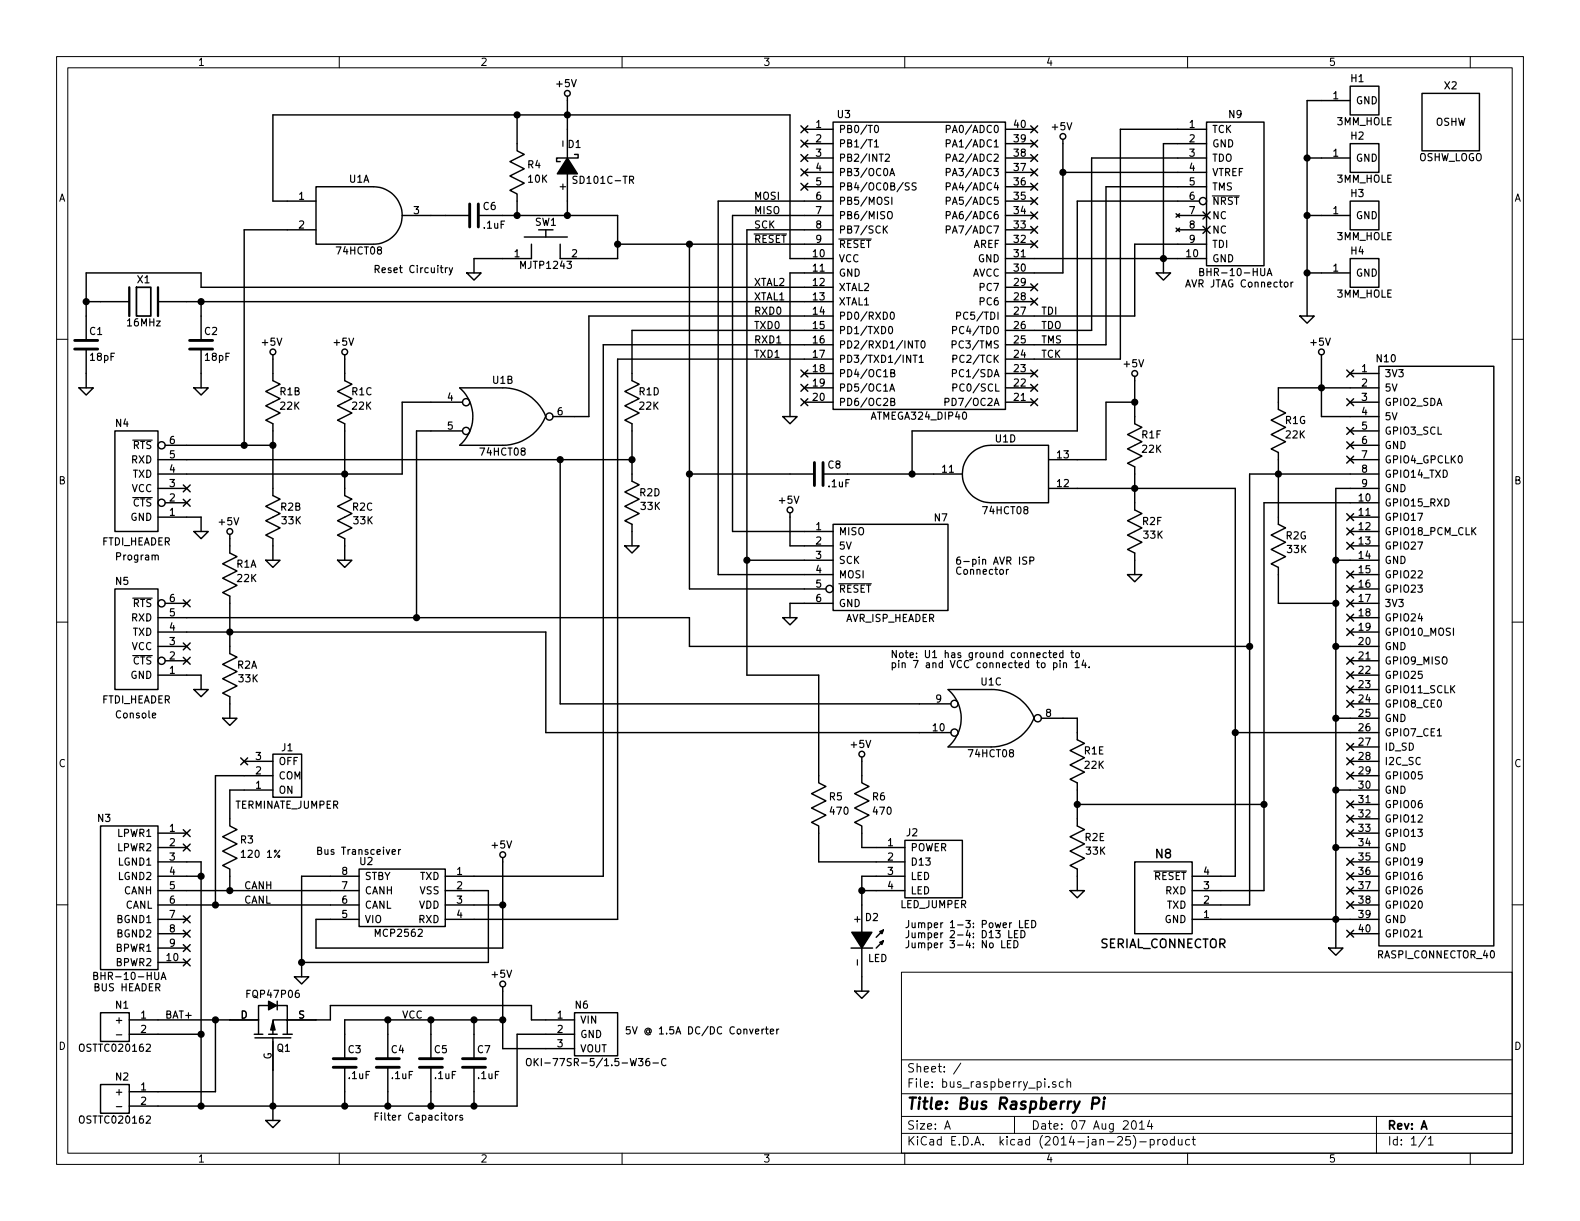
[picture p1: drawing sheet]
<svg xmlns="http://www.w3.org/2000/svg" width="279mm" height="216mm" viewBox="0 0 279 216" stroke-linecap="round" stroke-linejoin="round" font-family="sans-serif">
<g fill="none" stroke="#000" stroke-width=".18">
<path d="M10 10h259.4v195.9h-259.4zM12 12h255.4v191.9h-255.4zM60 10v2M110 10v2M160 10v2M210 10v2M260 10v2M10 60h2M267.4 60h2M10 110h2M267.4 110h2M10 160h2"/>
<path d="M267.4 160h2M159.4 171.9h108v32h-108zM159.4 197.4h108M159.4 193.4h108M159.4 187.4h108M167.1 199.7l.4-1.5 .5 1.5M167.2 199.2h.7M169.9 188l-1.3 1.9M179.4 197.4v3M185.5 192.1v.2M186.7 191.3a.37 .37 0 0 0-.6 .2l.1 .2 .5 .1 .1 .2-.3 .3-.4-.1M188 191.3h-.4l-.3 .2 .1 .6 .2 .2 .4-.1"/>
<path d="M188.7 191.4l.2-.1h.4v1M188.7 190.8v1.5M200.2 198.3l.2-.1a.81 .81 0 0 1 .6 .6 .81 .81 0 0 1-.3 .8l-.1 .1a.79 .79 0 0 1-.4-1.4zM201.5 198.6l.4-.4v1.5M201.5 199.7h.9M203.3 198.1l-.4 1.1h1M203.6 198.7v1M243.4 197.4v6.5M60 203.9v2M110 203.9v2M159.4 200.4h108M160 203.9v2"/>
<path d="M200.4 200.8a1.71 1.71 0 0 1 0 2.2M201.5 201.9h1.2M203.4 201.5h.4l.3 .3-.1 .6h-.6M203.4 201.5v1.5M204.7 201.5v1M205.2 201.5l-.5 .3M205.7 201.6l.2-.1 .4 .1 .1 .6-.1 .2-.4 .1-.2-.2zM207.7 201.5h-.5l-.2 .3v.5l.2 .2 .5-.1M207.7 201v1.5M208.4 201.5l.1 .9 .3 .1 .2-.2M209 201.5v1M210 203.9v2"/>
<path d="M210.4 201.5h-.5l-.2 .3v.5l.2 .2 .5-.1M210.8 201.5h.6M211 201v1.3l.4 .2M252.1 200.9l-1.2 1.9M252.6 201.4l.4-.4v1.5M252.6 202.5h.8M260 203.9v2"/>
</g>
<path d="M22.9 50.8v5.1M27.9 50.8v5.1M193.2 195.1h.7a.56 .56 0 0 0 .5-.4 .56 .56 0 0 0-.3-.6h-.8l-.2 2M195.2 194.8l-.1 1.3M195.3 194.1v.2l.1-.1-.1-.1v.2" fill="none" stroke="#000" stroke-width=".41"/>
<g fill="none" stroke="#000" stroke-width=".25">
<path d="M100.3 17v10.9M238.8 15.2h5v5.1h-5zM238.8 17.8h-7.7v38.1M251.5 16.5h10.1v10.2h-10.1zM55.9 35.6h-7.6v-15.3h91.4v25.4h7.6M66 33h-10.1v10.2h10.1M66.1 33a5.1 5.1 0 0 1 5 5.1 5.1 5.1 0 0 1-5 5.1M71.1 38.1h12M84.6 38.1h24.6v7.6h-10.1v-2.5M91.4 20.3v6.4l1.3 .6-2.5 1.3 2.5 1.2-2.5 1.3 2.5 1.3-2.5 1.3 1.2 .6v3.8M100.3 30.5v7.6M101.6 27.3h.6v.6h-3.8v.7h.7"/>
<path d="M141.6 22.3l1.2 1.2M141.6 24.8l1.2 1.2M141.6 27.3l1.2 1.2M141.6 29.9l1.2 1.2M141.6 32.4l1.2 1.2M142.2 22.9h5.1M142.2 25.4h5.1M142.2 27.9h5.1M142.2 30.5h5.1M142.2 33h5.1M142.8 22.3l-1.2 1.2M142.8 24.8l-1.2 1.2"/>
<path d="M142.8 27.3l-1.2 1.2M142.8 29.9l-1.2 1.2M142.8 32.4l-1.2 1.2M147.3 21.6h30.5v50.8h-30.5zM147.3 35.6h-20.3v66h20.3M147.3 38.1h-17.8v55.9h17.8M177.8 22.9h5.1M177.8 25.4h5.1M177.8 27.9h5.1M177.8 30.5h5.1M177.8 33h5.1M177.8 35.6h5.1"/>
<path d="M177.8 38.1h5.1M182.3 37.5l1.2 1.2M182.3 35l1.2 1.2M182.3 32.4l1.2 1.2M182.3 29.9l1.2 1.2M182.3 24.8l1.2 1.2M182.3 22.3l1.2 1.2M182.3 27.3l1.2 1.2M183.5 37.5l-1.2 1.2M183.5 35l-1.2 1.2M183.5 32.4l-1.2 1.2M183.5 29.9l-1.2 1.2"/>
<path d="M183.5 24.8l-1.2 1.2M183.5 22.3l-1.2 1.2M183.5 27.3l-1.2 1.2M188 24.6v23.7h-10.2M188 30.5h25.4M208 37.8l.6 .6M208.3 38.1h5.1M208.6 37.8l-.6 .6M212.1 35.6h-21.6v40.6h-29.2v7.6M212.7 37.5l1.3 1.2M213.4 21.6h10.1v25.4h-10.1zM213.4 22.9h-15.3v40.6h-20.3"/>
<path d="M213.4 25.4h-7.7v22.9M213.4 27.9h-20.4v30.5h-15.2M213.4 33h-17.8v28h-17.8M214 37.5l-1.3 1.2M231.1 27.9h7.7M231.1 38.1h7.7M238.8 25.4h5v5.1h-5zM238.8 35.6h5v5h-5zM15.2 53.3h7.7M27.9 53.3h119.4M35.6 53.3v6.9M55.9 40.6h-12.7v38.1"/>
<path d="M82.5 48.3h2.6l-1.3 1.2zM92.7 41.9h7.6M94 43.2v2.5h-10.2v2.6M95.2 40.6h2.6M96.5 40.6v1.3M109.2 43.2h38.1M121.9 43.2v60.9h24.1M147.3 40.6h-15.2v78.8h12.7v19l1.2 .7-2.5 1.2 2.5 1.3-2.5 1.3 2.5 1.2-2.5 1.3 1.3 .7v6.3h15.2M147.3 58.4h-35.5v8.9l1.2 .6-2.5 1.3 2.5 1.3-2.5 1.3 2.5 1.2-2.5 1.3 1.3 .6v10.2l1.2 .6-2.5 1.3 2.5 1.3-2.5 1.2 2.5 1.3-2.5 1.3 1.3 .6v3.8M147.3 50.8h-111.7v-2.5h-20.4v11.9M147.3 48.3h-7.6v25.4M147.3 55.9h-43.2v17.8h-6.3"/>
<path d="M177.8 40.6h5.1M177.8 43.2h5.1M177.8 45.7h35.6M177.8 50.8h5.1M177.8 53.3h5.1M182.3 50.2l1.2 1.2M182.3 52.7l1.2 1.2M182.3 40l1.2 1.2M182.3 42.6l1.2 1.2M183.5 50.2l-1.2 1.2M183.5 52.7l-1.2 1.2M183.5 40l-1.2 1.2"/>
<path d="M183.5 42.6l-1.2 1.2M204.5 48.3h2.5l-1.3 1.2zM208 40.3l.6 .6M208.3 40.6h5.1M208.6 40.3l-.6 .6M212.7 40l1.3 1.3M213.4 43.2h-12.7v12.7h-22.9M214 40l-1.3 1.3M229.9 55.9h2.5l-1.3 1.3zM231.1 48.3h7.7M238.8 45.7h5v5.1h-5zM14 68.6h2.5l-1.3 1.3z"/>
<path d="M15.2 61.7v6.9M20.3 76.2h7.6v17.8h-7.6zM29.2 78.7h19.1M34.3 68.6h2.5l-1.2 1.3zM35.6 61.7v6.9M48.3 62.7v4.6l1.2 .6-2.5 1.3 2.5 1.3-2.5 1.3 2.5 1.2-2.5 1.3 1.3 .6v12.7l1.2 .7-2.5 1.2 2.5 1.3-2.5 1.3 2.5 1.2-2.5 1.3 1.3 .7v3.8M61 62.7v4.6l1.2 .6-2.5 1.3 2.5 1.3-2.5 1.3 2.5 1.2-2.5 1.3 1.3 .6v12.7l1.2 .7-2.5 1.2 2.5 1.3-2.5 1.3 2.5 1.2-2.5 1.3 1.3 .7v3.8M81.3 68.6h7.6a8 8 0 0 1 7.6 5 8.3 8.3 0 0 1-7.6 5.1h-7.6a6.7 6.7 0 0 0 0-10.1M81.8 71.1h-10.7v12.7h-43.2M81.8 76.2h-8.1v33M138.4 73.7h2.6l-1.3 1.2zM141.6 70.5l1.2 1.2"/>
<path d="M141.6 68l1.2 1.2M141.6 65.4l1.2 1.2M142.2 71.1h5.1M142.2 68.6h5.1M142.2 66h5.1M142.8 70.5l-1.2 1.2M142.8 65.4l-1.2 1.2M142.8 68l-1.2 1.2M147.3 63.5h-38.1v99.1h-30.5M147.3 61h-40.6v93.9h-28M175.2 78.7a5.1 5.1 0 0 0-5 5.1 5.1 5.1 0 0 0 5 5.1M175.3 78.7h10.1v10.2h-10.1"/>
<path d="M177.8 71.1h5.1M177.8 68.6h5.1M177.8 66h5.1M182.3 70.5l1.2 1.2M182.3 65.4l1.2 1.2M182.3 68l1.2 1.2M183.5 70.5l-1.2 1.2M183.5 65.4l-1.2 1.2M183.5 68l-1.2 1.2M200.7 66.5v8.4l1.2 .7-2.5 1.2 2.5 1.3-2.5 1.3 2.5 1.2-2.5 1.3 1.3 .7v7.6l1.2 .6-2.5 1.3 2.5 1.2-2.5 1.3 2.5 1.3-2.5 1.3 1.3 .6v3.8M200.7 71.1h-5.1v10.2h-10.2M233.7 62.7v11h10.1"/>
<path d="M238.2 65.4l1.2 1.2M238.2 70.5l1.2 1.2M238.2 75.6l1.2 1.2M238.2 78.1l1.2 1.2M238.8 71.1h5M238.8 66h5M238.8 78.7h5M238.8 76.2h5M239.4 65.4l-1.2 1.2M239.4 70.5l-1.2 1.2M239.4 75.6l-1.2 1.2M239.4 78.1l-1.2 1.2"/>
<path d="M243.8 64.8h20.4v102.5h-20.4zM243.8 68.6h-17.7v3.8l1.2 .6-2.5 1.3 2.5 1.3-2.5 1.2 2.5 1.3-2.5 1.3 1.3 .6v12.7l1.2 .6-2.5 1.3 2.5 1.3-2.5 1.3 2.5 1.2-2.5 1.3 1.3 .6v6.4h10.1M27.9 91.4h7.7v2.6M27.9 86.4h5.1M27.9 81.3h83.9M29.2 88.9h3.8M32.4 85.8l1.2 1.2M32.4 88.3l1.2 1.2M33.6 85.8l-1.2 1.2M33.6 88.3l-1.2 1.2M34.3 94h2.5l-1.2 1.3zM40.6 94.5v3.3l1.3 .6-2.5 1.3 2.5 1.3-2.5 1.2 2.5 1.3-2.5 1.3 1.2 .6v10.2l1.3 .6-2.5 1.3 2.5 1.2-2.5 1.3 2.5 1.3-2.5 1.3 1.2 .6v3.8"/>
<path d="M47 99.1h2.5l-1.2 1.2zM59.7 99.1h2.5l-1.2 1.2zM99.1 81.3h.1M99.1 81.3v43.2h69M110.5 96.5h2.5l-1.2 1.3zM121.9 83.8h22.1M132.1 99.1h15.2M139.7 90.7v5.8h7.6M145.5 83.8h24.7M147.3 92.7h20.3v15.3h-20.3zM185.4 86.4h33v68.5h-7.6M236.2 99.1h7.6"/>
<path d="M238.2 80.7l1.2 1.2M238.2 90.8l1.2 1.2M238.2 93.4l1.2 1.2M238.2 95.9l1.2 1.2M238.8 91.4h5M238.8 81.3h5M238.8 94h5M238.8 96.5h5M239.4 80.7l-1.2 1.2M239.4 90.8l-1.2 1.2M239.4 93.4l-1.2 1.2M239.4 95.9l-1.2 1.2"/>
<path d="M243.8 88.9h-20.3v68.6h-12.7M243.8 83.8h-22.8v76.2h-10.2M243.8 86.4h-7.6v81.2M20.3 104.1h7.6v17.8h-7.6zM27.9 119.4h7.7v2.5M27.9 111.8h68.6v17.7h71.6M27.9 114.3h5.1M27.9 109.2h94v5.1h99.1M29.2 116.8h3.8M29.2 106.7h3.8M32.4 116.2l1.2 1.2M32.4 113.7l1.2 1.2"/>
<path d="M32.4 106.1l1.2 1.2M33.6 116.2l-1.2 1.2M33.6 113.7l-1.2 1.2M33.6 106.1l-1.2 1.2M138.4 109.2h2.6l-1.3 1.3zM147.3 106.7h-7.6v2.5M199.4 101.6h2.5l-1.2 1.3zM236.2 114.3h7.6M238.2 101l1.2 1.2M238.2 103.5l1.2 1.2M238.2 106.1l1.2 1.2M238.2 108.6l1.2 1.2"/>
<path d="M238.2 111.2l1.2 1.2M238.2 116.2l1.2 1.2M238.2 118.8l1.2 1.2M238.8 119.4h5M238.8 116.8h5M238.8 111.8h5M238.8 109.2h5M238.8 106.7h5M238.8 101.6h5M238.8 104.1h5M239.4 101l-1.2 1.2M239.4 103.5l-1.2 1.2"/>
<path d="M239.4 106.1l-1.2 1.2M239.4 108.6l-1.2 1.2M239.4 111.2l-1.2 1.2M239.4 116.2l-1.2 1.2M239.4 118.8l-1.2 1.2M34.3 121.9h2.5l-1.2 1.3zM39.4 127h2.5l-1.3 1.3zM42.6 134l1.2 1.2M43.2 134.6h5.1M43.8 134l-1.2 1.2M48.3 133.4h5v7.6h-5zM48.3 139.7h-7.7v6.4l1.3 .6-2.5 1.3 2.5 1.2-2.5 1.3 2.5 1.3-2.5 1.2 1.2 .7v3.8"/>
<path d="M48.3 137.2h-10.2v22.8M152.4 133.9v4.5l1.3 .7-2.6 1.2 2.6 1.3-2.6 1.3 2.6 1.2-2.6 1.3 1.3 .7v3.8h7.6M167.6 121.9h7.7M167.7 121.9a6.7 6.7 0 0 1 0 10.2M175.3 121.9a8 8 0 0 1 7.6 5.1M182.9 127a8.3 8.3 0 0 1-7.6 5.1h-7.7M184.1 127h6.4v3.8l1.3 .6-2.6 1.3 2.6 1.3-2.6 1.3 2.6 1.2-2.6 1.3 1.3 .6v7.7l1.3 .6-2.6 1.3 2.6 1.2-2.6 1.3 2.6 1.3-2.6 1.2 1.3 .7v3.8M218.4 129.5h25.4M236.2 139.7h7.6M236.2 127h7.6M238.2 121.3l1.2 1.2M238.2 123.9l1.2 1.2"/>
<path d="M238.2 131.5l1.2 1.2M238.2 134l1.2 1.2M238.2 136.6l1.2 1.2M238.8 137.2h5M238.8 134.6h5M238.8 132.1h5M238.8 121.9h5M238.8 124.5h5M239.4 121.3l-1.2 1.2M239.4 123.9l-1.2 1.2M239.4 131.5l-1.2 1.2M239.4 134l-1.2 1.2"/>
<path d="M239.4 136.6l-1.2 1.2M17.8 146.1h10.1v25.4h-10.1zM27.9 152.4h7.7v43.2M27.9 154.9h7.7M27.9 157.5h35.6M27.9 147.3h5.1M27.9 149.9h5.1M32.4 146.7l1.2 1.2M32.4 149.3l1.2 1.2M33.6 146.7l-1.2 1.2M33.6 149.3l-1.2 1.2M63.5 153.7h15.2v10.1h-15.2z"/>
<path d="M63.5 154.9h-10.2v17.8M78.7 157.5h7.7v12.7h-33.1M88.9 151.6v16h-33v-5h7.6M152.4 157.5h7.6M160 148.6h10.2v10.2h-10.2zM160 154.9h-7.6v10.2M189.2 157.5h2.6l-1.3 1.3zM190.5 142.2h33M200.7 152.4h10.1v12.7h-10.1zM236.2 149.9h7.6M238.2 141.6l1.2 1.2M238.2 144.2l1.2 1.2"/>
<path d="M238.2 146.7l1.2 1.2M238.2 151.8l1.2 1.2M238.2 154.3l1.2 1.2M238.2 156.9l1.2 1.2M238.2 159.4l1.2 1.2M238.8 154.9h5M238.8 157.5h5M238.8 147.3h5M238.8 152.4h5M238.8 142.2h5M238.8 144.8h5M239.4 141.6l-1.2 1.2"/>
<path d="M239.4 144.2l-1.2 1.2M239.4 146.7l-1.2 1.2M239.4 151.8l-1.2 1.2M239.4 154.3l-1.2 1.2M239.4 156.9l-1.2 1.2M239.4 159.4l-1.2 1.2M17.8 179.1h5.1v5.1h-5.1zM27.9 160h35.6M27.9 162.6h5.1M27.9 165.1h5.1M27.9 167.6h5.1M27.9 170.2h5.1"/>
<path d="M32.4 162l1.2 1.2M32.4 164.5l1.2 1.2M32.4 167l1.2 1.2M32.4 169.6l1.2 1.2M33.6 162l-1.2 1.2M33.6 164.5l-1.2 1.2M33.6 167l-1.2 1.2M33.6 169.6l-1.2 1.2M49 177v1.6M52.1 172.7h2.5l-1.3 1.3zM78.7 160h10.2M88.9 174.5v10.9h12.7"/>
<path d="M101.6 179.1h7.6v7.6h-7.6zM150.5 167.6h3.8M151.1 175.3h2.6l-1.3 1.2zM152.4 167.6v7.7M155.6 166.6l.6-.2-.2 .6zM155.6 164.7l.6-.2-.2 .6zM156.2 166.4l-1.3 1.2M156.2 164.5l-1.3 1.2M210.8 162.6h33M234.9 167.6h2.6l-1.3 1.3zM238.2 164.5l1.2 1.2M238.8 160h5"/>
<path d="M238.8 165.1h5M239.4 164.5l-1.2 1.2M17.8 191.8h5.1v5.1h-5.1zM22.9 180.3h22.8M22.9 182.9h12.7M38.1 180.3v12.7h-15.2M45 182.9h1.5M45.1 183.5h6.3M47 198.1h2.5l-1.2 1.3zM47.5 182.9h1.5M48.3 182.9v-2.6h2.5v2.6M48.3 183.5v14.6"/>
<path d="M50 182.9h1.7M61 188.7v6.9M68.6 180.3v6.9M68.6 188.7v6.9M76.2 180.3v6.9M76.2 188.7v6.9M83.8 180.3v6.9M83.8 188.7v6.9M88.9 180.3h-27.9v6.9M101.6 180.3h-7.6v-2.5h-35.6v2.5h-7.6v-2.5h-5.1v5.1M101.6 182.9h-10.2v12.7h-68.5"/>
<circle cx="100.3" cy="16.5" r=".51"/>
<circle cx="188" cy="24.1" r=".51"/>
<circle cx="212.7" cy="35.6" r=".63"/>
<circle cx="28.6" cy="78.7" r=".63"/>
<circle cx="48.3" cy="62.2" r=".51"/>
<circle cx="61" cy="62.2" r=".51"/>
<circle cx="82.4" cy="71.1" r=".63"/>
<circle cx="82.4" cy="76.2" r=".63"/>
<circle cx="97.2" cy="73.7" r=".63"/>
<circle cx="200.7" cy="66" r=".51"/>
<circle cx="233.7" cy="62.2" r=".51"/>
<circle cx="28.6" cy="88.9" r=".63"/>
<circle cx="40.6" cy="94" r=".51"/>
<circle cx="139.7" cy="90.2" r=".51"/>
<circle cx="28.6" cy="116.8" r=".63"/>
<circle cx="28.6" cy="106.7" r=".63"/>
<circle cx="146.7" cy="104.1" r=".63"/>
<circle cx="152.4" cy="133.4" r=".51"/>
<circle cx="168.8" cy="124.5" r=".63"/>
<circle cx="168.8" cy="129.5" r=".63"/>
<circle cx="183.5" cy="127" r=".63"/>
<circle cx="88.9" cy="151.1" r=".51"/>
<circle cx="88.9" cy="174" r=".51"/>
</g>
<g fill="none" stroke="#000" stroke-width=".2">
<path d="M102 31.2l-.6 .1v.3l.5 .3 .1 .3-.2 .2h-.5M154.6 25.1l.4-.4v1.3M154.6 26h.7M154.7 22.3l.2-.1a.67 .67 0 0 1 .5 .6 .67 .67 0 0 1-.5 .6l-.2-.1-.1-.3zM156.6 27.4l.4-.1 .2 .1 .1 .2-.8 .9h.8M156.9 40l-.7 .7M157 37.6l.2-.2 .4 .1a.83 .83 0 0 1-.1 1.2 .44 .44 0 0 1-.6-.4zM157.4 31.1l.4-1.3 .4 1.3M157.5 30.7h.6M157.7 34.9v1.2M160.8 32.4h-.7v.4l.6 .2 .1 .4-.2 .2-.5-.1M162 32.4h-.7v.4l.6 .2 .1 .4-.2 .2-.5-.1"/>
<path d="M167.3 22.8h.6l.1-.5-.7-.1v1.2M167.3 38.1l.6-.1 .1-.5-.7-.1v1.3M167.3 35.5h.6l.1-.5-.7-.1v1.2M167.3 33l.6-.1 .1-.5-.7-.1v1.3M167.3 30.5l.6-.1 .1-.5-.7-.1v1.3M167.3 27.9l.6-.1 .1-.4-.7-.1v1.2M167.3 25.4l.6-.1 .1-.5-.7-.1v1.3M214.4 34.6h4.8M77.9 47.3h.4M78 46.9v1.1l.3 .2M78.8 47.3v.9M79.1 47.3l-.3 .3"/>
<path d="M79.4 47.3l.3 .9M80 47.3l-.4 1.2-.2 .1M133.3 41.4h5.8M148.3 42.3h5.8M156.4 40.5l.5 .7M157.2 57.8l.2-.1a.67 .67 0 0 1 .5 .7 .67 .67 0 0 1-.5 .6l-.2-.1-.1-.4zM157.5 55.3l.2-.1a.67 .67 0 0 1 .5 .6 .67 .67 0 0 1-.5 .7l-.2-.2-.1-.3zM167.3 40.6l.6-.1 .1-.4-.7-.1v1.2M168.5 58.4l.6-.1v-.5l-.6-.1v1.3M169.2 55.9l.6-.1v-.5l-.6-.1v1.3M212.2 48.1l.6-.1v-.4l-.6-.1v1.2h.4l.2-.1 .1-.3-.3-.2M224.1 48.7l.4-1.2 .4 1.2"/>
<path d="M224.2 48.4h.6M227.2 50l.1-.1 .4 .1 .1 .5-.2 .2h-.3l-.1-.1zM228.3 49.9v.8M228.7 49.9l-.4 .2M23.5 77.8h3.4M157.4 69.2l.4-1.3 .4 1.3M157.5 68.8h.6M157.5 71l.6-.1v-.4l-.6-.1v1.3h.5l.2-.1v-.3l-.2-.3M157.5 65.9l.6-.1v-.3l-.6-.1v1.2h.5l.2-.1v-.3l-.2-.3M161.5 62.8h.7M161.8 60.3h.7M161.8 62.8v1.3"/>
<path d="M162.1 60.3v1.2M162.6 63.2l.3-.4v1.3M162.6 64.1h.7M163 60.4l.1-.1a.67 .67 0 0 1 .5 .6 .67 .67 0 0 1-.5 .6l-.1-.1-.1-.3zM167.1 71.1l.6-.1 .1-.5-.7-.1v1.3M168.4 60.9h.6v-.5l-.6-.1v1.2M168.4 66l.6-.1 .1-.4-.7-.1v1.2M168.5 68.6l.6-.1 .1-.5-.7-.1v1.3M168.5 63.5l.6-.1 .1-.5-.7-.1v1.3M23.5 88h3.4M27.4 98.3l.2-.2 .3 .1 .1 .8M181.6 98.6h-.7v.4l.5 .2 .2 .3-.3 .3-.5-.1"/>
<path d="M182.1 99.2l.6-.1 .1-.5-.7-.1v1.3M23.5 115.9h3.4M23.5 105.8h3.4M148.3 103.2h5.8M178 100.7v.8M178.3 100.7l-.3 .2M185 115.5l-.3-.1-.2 .3 .1 .5h.4M185.4 115.4h.5M185.6 115v1.1l.3 .2M186.3 115.8l.6-.1-.1-.2-.3-.1-.2 .2v.6h.5M186.3 117.3l.4-.1 .2 .2-.1 .6h-.5M186.3 117.2v1.3"/>
<path d="M187.5 116.8v.1M187.5 117.2v.9M188 115.5l-.4-.1-.2 .3 .1 .5h.5M188 115v1.3M188.1 117.3l.1-.1 .3 .1 .1 .8M188.1 117.2v.9M189.4 115.4h.4M189.5 115v1.1l.3 .2M190.1 117.1l.4-.3v1.3M190.1 118.1h.7M190.3 115.5l.3-.1 .3 .3v.3l-.3 .3-.3-.1zM191.6 116.7l-.3 .9h.8"/>
<path d="M191.9 117.2v.9M192.6 117.9v.2M26.9 126.5l.6-.1v-.2l-.4-.1-.2 .2 .1 .6h.5M69.3 150.6l.6-.1v-.2l-.4-.1-.2 .2 .1 .6h.5M70.5 150.2v.9M70.8 150.2l-.3 .3M204.1 154h5.7M16.6 172.5l.6-.1v-.4l-.6-.1v1.3h.5l.1-.1 .1-.3-.3-.3M28.5 173.2l.4-1.3 .4 1.3M28.6 172.8h.6M177.1 166.3v1.3h.6M178.2 166.9h.4"/>
<path d="M178.4 164.5v1.3h.6M178.8 166.3h-.6v1.3h.6M179.3 166.3a.64 .64 0 0 1 .7 .7 .64 .64 0 0 1-.7 .6zM179.4 165.1h.4M180 164.5h-.6v1.3h.6M180.3 162.8v1.2h.6M180.5 164.5a.64 .64 0 0 1 .8 .7 .64 .64 0 0 1-.8 .6zM181.3 163.3h.4M181.9 162.8h-.6v1.2h.6M182.4 162.8a.64 .64 0 0 1 .8 .6 .64 .64 0 0 1-.8 .6zM20.6 195.7h.9M20.6 183h.9"/>
<path d="M79.4 197.3l.4-.1 .2 .3v.3l-.2 .3-.4-.2zM80.6 197.2v.9M80.9 197.2l-.3 .3M81.8 197.3l-.3-.1-.2 .2 .1 .2 .4 .1v.3h-.5M93.1 187.4l.3-.2h.4a.83 .83 0 0 1-.2 1.2 .44 .44 0 0 1-.5-.4zM94.5 187.2v1.2M94.6 187.7l.6 .7M95.2 187.2l-.7 .7M115.5 188h.9M117.8 187.3a.5 .5 0 0 0-.7 0 .5 .5 0 0 0-.1 .6l.1 .3a.41 .41 0 0 0 .7 .1M133.6 182.4l.6-.1-.1-.3h-.3l-.2 .1 .1 .7h.4M134.7 182v.8"/>
<path d="M135.1 182l-.4 .2M135.4 182h.4M135.5 181.6v1l.3 .2M136.2 182.4l.6-.1v-.3h-.4l-.2 .1 .1 .7h.5M137.4 182v.8M137.7 182l-.3 .2"/>
</g>
<path d="M24.1 50.8h2.6v5.1h-2.6z" fill="none" stroke="#000" stroke-width=".3"/>
<g fill="none" stroke="#000" stroke-width=".51">
<path d="M83.1 36.1v4M84.6 36.1v4M13.2 61.7h4.1M13.2 60.2h4.1M33.5 61.7h4.1M33.5 60.2h4.1M144 81.8v4.1M145.5 81.8v4.1M58.9 188.7h4.1M58.9 187.2h4.1M66.5 188.7h4.1M66.5 187.2h4.1"/>
<path d="M74.2 188.7h4M74.2 187.2h4M81.8 188.7h4.1M81.8 187.2h4.1"/>
</g>
<g fill="#000" stroke="#000" stroke-width=".25">
<path d="M100.3 27.9l1.8 2.8h-3.5zM47.5 177l1.4 .8-1.4 .8zM150.6 164.8h3.6l-1.8 2.8zM48.3 180.6l.3 1.5h-.7z"/>
<circle cx="91.4" cy="38.1" r=".51"/>
<circle cx="91.4" cy="20.3" r=".51"/>
<circle cx="100.3" cy="38.1" r=".51"/>
<circle cx="100.3" cy="20.3" r=".51"/>
<circle cx="188" cy="30.5" r=".51"/>
<circle cx="231.1" cy="38.1" r=".51"/>
<circle cx="231.1" cy="27.9" r=".51"/>
<circle cx="15.2" cy="53.3" r=".51"/>
<circle cx="35.6" cy="53.3" r=".51"/>
<circle cx="109.2" cy="43.2" r=".51"/>
<circle cx="121.9" cy="43.2" r=".51"/>
<circle cx="205.7" cy="45.7" r=".51"/>
<circle cx="231.1" cy="48.3" r=".51"/>
<circle cx="43.2" cy="78.7" r=".51"/>
<circle cx="48.3" cy="78.7" r=".51"/>
<circle cx="200.7" cy="71.1" r=".51"/>
<circle cx="233.7" cy="68.6" r=".51"/>
<circle cx="61" cy="83.8" r=".51"/>
<circle cx="99.1" cy="81.3" r=".51"/>
<circle cx="111.8" cy="81.3" r=".51"/>
<circle cx="121.9" cy="83.8" r=".51"/>
<circle cx="132.1" cy="99.1" r=".51"/>
<circle cx="161.3" cy="83.8" r=".51"/>
<circle cx="200.7" cy="86.4" r=".51"/>
<circle cx="226.1" cy="83.8" r=".51"/>
<circle cx="236.2" cy="99.1" r=".51"/>
<circle cx="40.6" cy="111.8" r=".51"/>
<circle cx="73.7" cy="109.2" r=".51"/>
<circle cx="221" cy="114.3" r=".51"/>
<circle cx="236.2" cy="106.7" r=".51"/>
<circle cx="236.2" cy="114.3" r=".51"/>
<circle cx="218.4" cy="129.5" r=".51"/>
<circle cx="236.2" cy="127" r=".51"/>
<circle cx="236.2" cy="139.7" r=".51"/>
<circle cx="35.6" cy="154.9" r=".51"/>
<circle cx="40.6" cy="157.5" r=".51"/>
<circle cx="152.4" cy="157.5" r=".51"/>
<circle cx="190.5" cy="142.2" r=".51"/>
<circle cx="223.5" cy="142.2" r=".51"/>
<circle cx="236.2" cy="149.9" r=".51"/>
<circle cx="38.1" cy="160" r=".51"/>
<circle cx="53.3" cy="170.2" r=".51"/>
<circle cx="88.9" cy="160" r=".51"/>
<circle cx="236.2" cy="162.6" r=".51"/>
<circle cx="35.6" cy="195.6" r=".51"/>
<circle cx="35.6" cy="182.9" r=".51"/>
<circle cx="38.1" cy="180.3" r=".51"/>
<circle cx="48.3" cy="195.6" r=".51"/>
<circle cx="61" cy="195.6" r=".51"/>
<circle cx="68.6" cy="195.6" r=".51"/>
<circle cx="68.6" cy="180.3" r=".51"/>
<circle cx="76.2" cy="195.6" r=".51"/>
<circle cx="76.2" cy="180.3" r=".51"/>
<circle cx="83.8" cy="195.6" r=".51"/>
<circle cx="83.8" cy="180.3" r=".51"/>
<circle cx="88.9" cy="180.3" r=".51"/>
</g>
<text font-size="2.8" x="160.4" y="196.2">Title: Bus Raspberry Pi</text>
<g font-size="2.1">
<text x="204.4" y="151.8">N8</text>
<text x="194.4" y="167.6">SERIAL_CONNECTOR</text>
<text x="160.4" y="189.6">Sheet: /</text>
<text x="160.4" y="192.3">File: bus_raspberry_pi.sch</text>
<text x="160.4" y="202.5">KiCad E.D.A. kicad (2014-jan-25)-product</text>
<text x="160.4" y="199.7">Size: A</text>
<text x="182.4" y="199.7">Date: 07 Aug 2014</text>
<text x="245.4" y="199.7">Rev: A</text>
<text x="245.4" y="202.5">Id: 1/1</text>
</g>
<g font-size="1.8">
<text x="35" y="11.6">1</text>
<text x="85" y="11.6">2</text>
<text x="135" y="11.6">3</text>
<text x="185" y="11.6">4</text>
<text x="235" y="11.6">5</text>
<text x="98.5" y="15.4">+5V</text>
<text x="235.7" y="17.5">1</text>
<text x="238.9" y="14.5">H1</text>
<text x="255.5" y="15.8">X2</text>
<text x="144.3" y="22.6">1</text>
<text x="148.1" y="20.9">U3</text>
<text x="148.3" y="23.5">PB0/T0</text>
<text x="168" y="23.5">PA0/ADC0</text>
<text x="179.4" y="22.6">40</text>
<text x="186.1" y="23">+5V</text>
<text x="210.3" y="22.6">1</text>
<text x="214.4" y="23.5">TCK</text>
<text x="217.3" y="20.9">N9</text>
<text x="236.4" y="22.1">3MM_HOLE</text>
<text x="239.8" y="18.4">GND</text>
<text x="253.8" y="22.2">OSHW</text>
<text x="93.3" y="29.7">R4</text>
<text x="100.1" y="25.7" transform="rotate(-90 100.1 25.7)">-</text>
<text x="100.5" y="26.1">D1</text>
<text x="144.3" y="25.1">2</text>
<text x="144.3" y="27.7">3</text>
<text x="148.3" y="26">PB1/T1</text>
<text x="148.3" y="28.6">PB2/INT2</text>
<text x="168" y="28.6">PA2/ADC2</text>
<text x="168" y="26">PA1/ADC1</text>
<text x="179.4" y="27.7">38</text>
<text x="179.4" y="25.1">39</text>
<text x="210.3" y="25.1">2</text>
<text x="210.3" y="27.7">3</text>
<text x="214.4" y="26">GND</text>
<text x="214.4" y="28.6">TDO</text>
<text x="235.7" y="27.7">1</text>
<text x="238.9" y="24.7">H2</text>
<text x="239.8" y="28.6">GND</text>
<text x="250.7" y="28.5">OSHW_LOGO</text>
<text x="10.4" y="35.6">A</text>
<text x="52.9" y="35.3">1</text>
<text x="61.7" y="32.3">U1A</text>
<text x="93.4" y="32.3">10K</text>
<text x="100.1" y="33.5" transform="rotate(-90 100.1 33.5)">+</text>
<text x="101.9" y="32.5">SD101C-TR</text>
<text x="133.3" y="35.3">MOSI</text>
<text x="144.3" y="30.2">4</text>
<text x="144.3" y="32.8">5</text>
<text x="144.3" y="35.3">6</text>
<text x="148.3" y="31.1">PB3/OC0A</text>
<text x="148.3" y="33.7">PB4/OC0B/SS</text>
<text x="168" y="33.7">PA4/ADC4</text>
<text x="168" y="31.1">PA3/ADC3</text>
<text x="179.4" y="35.3">35</text>
<text x="179.4" y="32.8">36</text>
<text x="179.4" y="30.2">37</text>
<text x="210.3" y="30.2">4</text>
<text x="210.3" y="32.8">5</text>
<text x="210.3" y="35.3">6</text>
<text x="214.4" y="31.1">VTREF</text>
<text x="214.4" y="33.7">TMS</text>
<text x="236.4" y="32.3">3MM_HOLE</text>
<text x="238.9" y="34.8">H3</text>
<text x="267.8" y="35.6">A</text>
<text x="52.9" y="40.4">2</text>
<text x="73.2" y="37.8">3</text>
<text x="85.5" y="37.1">C6</text>
<text x="85.6" y="40.4">.1uF</text>
<text x="94.6" y="39.9">SW1</text>
<text x="133.3" y="37.8">MISO</text>
<text x="133.3" y="40.4">SCK</text>
<text x="144.3" y="37.8">7</text>
<text x="144.3" y="40.4">8</text>
<text x="148.3" y="36.2">PB5/MOSI</text>
<text x="148.3" y="38.7">PB6/MISO</text>
<text x="148.3" y="41.3">PB7/SCK</text>
<text x="168" y="41.3">PA7/ADC7</text>
<text x="168" y="38.7">PA6/ADC6</text>
<text x="168" y="36.2">PA5/ADC5</text>
<text x="179.4" y="40.4">33</text>
<text x="179.4" y="37.8">34</text>
<text x="210.3" y="37.8">7</text>
<text x="210.3" y="40.4">8</text>
<text x="214.4" y="36.2">NRST</text>
<text x="214.4" y="38.7">NC</text>
<text x="214.4" y="41.3">NC</text>
<text x="235.7" y="37.8">1</text>
<text x="239.8" y="38.7">GND</text>
<text x="59.7" y="45">74HCT08</text>
<text x="91" y="45.5">1</text>
<text x="92.2" y="47.5">MJTP1243</text>
<text x="101.1" y="45.5">2</text>
<text x="133.3" y="42.9">RESET</text>
<text x="143.8" y="45.5">10</text>
<text x="144.3" y="42.9">9</text>
<text x="148.3" y="43.8">RESET</text>
<text x="148.3" y="46.4">VCC</text>
<text x="172" y="43.8">AREF</text>
<text x="172.8" y="46.4">GND</text>
<text x="179.4" y="45.5">31</text>
<text x="179.4" y="42.9">32</text>
<text x="209.9" y="45.5">10</text>
<text x="210.3" y="42.9">9</text>
<text x="214.4" y="43.8">TDI</text>
<text x="214.4" y="46.4">GND</text>
<text x="236.4" y="42.4">3MM_HOLE</text>
<text x="238.9" y="45">H4</text>
<text x="24.3" y="50.1">X1</text>
<text x="66" y="48.3">Reset Circuitry</text>
<text x="133.3" y="50.5">XTAL2</text>
<text x="133.3" y="53.1">XTAL1</text>
<text x="143.8" y="48">11</text>
<text x="143.8" y="50.5">12</text>
<text x="143.8" y="53.1">13</text>
<text x="148.3" y="48.9">GND</text>
<text x="148.3" y="51.4">XTAL2</text>
<text x="148.3" y="54">XTAL1</text>
<text x="171.8" y="48.9">AVCC</text>
<text x="173.4" y="54">PC6</text>
<text x="173.4" y="51.4">PC7</text>
<text x="179.4" y="48">30</text>
<text x="179.4" y="53.1">28</text>
<text x="179.4" y="50.5">29</text>
<text x="209.5" y="50.8">AVR JTAG Connector</text>
<text x="213.1" y="48.8">BHR-10-HUA</text>
<text x="235.7" y="48">1</text>
<text x="236.4" y="52.6">3MM_HOLE</text>
<text x="239.8" y="48.9">GND</text>
<text x="15.9" y="59.2">C1</text>
<text x="22.6" y="57.7">16MHz</text>
<text x="36.2" y="59.2">C2</text>
<text x="133.3" y="55.6">RXD0</text>
<text x="133.3" y="58.2">TXD0</text>
<text x="143.8" y="55.6">14</text>
<text x="143.8" y="58.2">15</text>
<text x="148.3" y="56.5">PD0/RXD0</text>
<text x="148.3" y="59.1">PD1/TXD0</text>
<text x="169.1" y="59.1">PC4/TDO</text>
<text x="170" y="56.5">PC5/TDI</text>
<text x="179.4" y="58.2">26</text>
<text x="179.4" y="55.6">27</text>
<text x="184.1" y="55.6">TDI</text>
<text x="184.1" y="58.2">TDO</text>
<text x="16" y="63.8">18pF</text>
<text x="36.3" y="63.8">18pF</text>
<text x="46.4" y="61.1">+5V</text>
<text x="59.1" y="61.1">+5V</text>
<text x="133.3" y="60.7">RXD1</text>
<text x="133.3" y="63.2">TXD1</text>
<text x="143.8" y="60.7">16</text>
<text x="143.8" y="63.2">17</text>
<text x="143.8" y="65.8">18</text>
<text x="148.3" y="61.6">PD2/RXD1/INT0</text>
<text x="148.3" y="64.1">PD3/TXD1/INT1</text>
<text x="169.1" y="61.6">PC3/TMS</text>
<text x="169.2" y="64.1">PC2/TCK</text>
<text x="179.4" y="65.8">23</text>
<text x="179.4" y="63.2">24</text>
<text x="179.4" y="60.7">25</text>
<text x="184.1" y="60.7">TMS</text>
<text x="184.1" y="63.2">TCK</text>
<text x="198.8" y="64.9">+5V</text>
<text x="231.8" y="61.1">+5V</text>
<text x="240.8" y="65.8">1</text>
<text x="243.5" y="64">N10</text>
<text x="49.5" y="69.9">R1B</text>
<text x="62.2" y="69.9">R1C</text>
<text x="79.1" y="70.9">4</text>
<text x="87.1" y="67.8">U1B</text>
<text x="113" y="69.9">R1D</text>
<text x="143.8" y="70.9">20</text>
<text x="143.8" y="68.3">19</text>
<text x="148.3" y="71.8">PD6/OC2B</text>
<text x="148.3" y="66.7">PD4/OC1B</text>
<text x="148.3" y="69.2">PD5/OC1A</text>
<text x="167.9" y="71.8">PD7/OC2A</text>
<text x="169.1" y="66.7">PC1/SDA</text>
<text x="169.3" y="69.2">PC0/SCL</text>
<text x="179.4" y="70.9">21</text>
<text x="179.4" y="68.3">22</text>
<text x="240.8" y="68.3">2</text>
<text x="240.8" y="70.9">3</text>
<text x="244.9" y="66.7">3V3</text>
<text x="244.9" y="69.2">5V</text>
<text x="244.9" y="71.8">GPIO2_SDA</text>
<text x="20.5" y="75.5">N4</text>
<text x="49.6" y="72.4">22K</text>
<text x="62.3" y="72.4">22K</text>
<text x="79.1" y="75.9">5</text>
<text x="98.6" y="73.4">6</text>
<text x="113.1" y="72.4">22K</text>
<text x="154.3" y="74.2">ATMEGA324_DIP40</text>
<text x="201.9" y="77.5">R1F</text>
<text x="227.3" y="75">R1G</text>
<text x="227.4" y="77.5">22K</text>
<text x="240.8" y="73.4">4</text>
<text x="240.8" y="75.9">5</text>
<text x="244.9" y="74.3">5V</text>
<text x="244.9" y="76.8">GPIO3_SCL</text>
<text x="23.2" y="81.9">RXD</text>
<text x="23.4" y="79.4">RTS</text>
<text x="30" y="83.6">4</text>
<text x="30" y="81">5</text>
<text x="30" y="78.5">6</text>
<text x="85.1" y="80.5">74HCT08</text>
<text x="146.4" y="82.8">C8</text>
<text x="166.7" y="83.6">11</text>
<text x="176" y="78.2">U1D</text>
<text x="187" y="81">13</text>
<text x="202" y="80">22K</text>
<text x="240.8" y="78.5">6</text>
<text x="240.8" y="81">7</text>
<text x="240.8" y="83.6">8</text>
<text x="244.9" y="79.4">GND</text>
<text x="244.9" y="81.9">GPIO4_GPCLK0</text>
<text x="10.4" y="85.6">B</text>
<text x="23.2" y="87">VCC</text>
<text x="23.4" y="89.5">CTS</text>
<text x="23.4" y="84.5">TXD</text>
<text x="30" y="88.6">2</text>
<text x="30" y="86.1">3</text>
<text x="113.2" y="87.7">R2D</text>
<text x="137.8" y="89.1">+5V</text>
<text x="146.5" y="86.1">.1uF</text>
<text x="187" y="86.1">12</text>
<text x="240.3" y="88.6">10</text>
<text x="240.8" y="86.1">9</text>
<text x="244.9" y="84.5">GPIO14_TXD</text>
<text x="244.9" y="87">GND</text>
<text x="244.9" y="89.5">GPIO15_RXD</text>
<text x="267.8" y="85.6">B</text>
<text x="23" y="92.1">GND</text>
<text x="30" y="91.2">1</text>
<text x="38.8" y="92.9">+5V</text>
<text x="49.7" y="90.3">R2B</text>
<text x="49.9" y="92.7">33K</text>
<text x="62.4" y="90.3">R2C</text>
<text x="62.6" y="92.7">33K</text>
<text x="113.4" y="90.1">33K</text>
<text x="144.3" y="93.7">1</text>
<text x="148.3" y="94.6">MISO</text>
<text x="165.3" y="92.2">N7</text>
<text x="174" y="90.9">74HCT08</text>
<text x="202" y="92.8">R2F</text>
<text x="202.3" y="95.2">33K</text>
<text x="227.4" y="95.4">R2G</text>
<text x="240.3" y="91.2">11</text>
<text x="240.3" y="93.7">12</text>
<text x="244.9" y="92.1">GPIO17</text>
<text x="244.9" y="94.6">GPIO18_PCM_CLK</text>
<text x="18" y="96.4">FTDI_HEADER</text>
<text x="20.3" y="99.1">Program</text>
<text x="41.8" y="100.4">R1A</text>
<text x="144.3" y="96.3">2</text>
<text x="144.3" y="98.8">3</text>
<text x="144.3" y="101.3">4</text>
<text x="148.3" y="97.2">5V</text>
<text x="148.3" y="99.7">SCK</text>
<text x="168.9" y="99.8">6-pin AVR ISP</text>
<text x="168.9" y="101.6">Connector</text>
<text x="227.7" y="97.8">33K</text>
<text x="240.3" y="96.3">13</text>
<text x="240.3" y="98.8">14</text>
<text x="240.3" y="101.3">15</text>
<text x="244.9" y="97.2">GPIO27</text>
<text x="244.9" y="99.7">GND</text>
<text x="20.5" y="103.4">N5</text>
<text x="23.4" y="107.3">RTS</text>
<text x="30" y="106.4">6</text>
<text x="42" y="102.9">22K</text>
<text x="144.3" y="103.9">5</text>
<text x="144.3" y="106.4">6</text>
<text x="148.3" y="102.2">MOSI</text>
<text x="148.3" y="104.8">RESET</text>
<text x="148.3" y="107.3">GND</text>
<text x="240.3" y="103.9">16</text>
<text x="240.3" y="106.4">17</text>
<text x="244.9" y="102.2">GPIO22</text>
<text x="244.9" y="104.8">GPIO23</text>
<text x="244.9" y="107.3">3V3</text>
<text x="23.2" y="109.9">RXD</text>
<text x="23.4" y="112.4">TXD</text>
<text x="30" y="111.5">4</text>
<text x="30" y="109">5</text>
<text x="149.5" y="110">AVR_ISP_HEADER</text>
<text x="240.3" y="109">18</text>
<text x="240.3" y="111.5">19</text>
<text x="244.9" y="109.9">GPIO24</text>
<text x="244.9" y="112.4">GPIO10_MOSI</text>
<text x="23.2" y="114.9">VCC</text>
<text x="23.4" y="117.5">CTS</text>
<text x="30" y="119.1">1</text>
<text x="30" y="116.6">2</text>
<text x="30" y="114">3</text>
<text x="41.9" y="118.2">R2A</text>
<text x="157.5" y="116.3">Note: U1 has ground connected to</text>
<text x="157.5" y="118.1">pin 7 and VCC connected to pin 14.</text>
<text x="240.3" y="114">20</text>
<text x="240.3" y="116.6">21</text>
<text x="240.3" y="119.1">22</text>
<text x="244.9" y="114.9">GND</text>
<text x="244.9" y="117.5">GPIO9_MISO</text>
<text x="18" y="124.4">FTDI_HEADER</text>
<text x="23" y="120">GND</text>
<text x="42.3" y="120.6">33K</text>
<text x="165.5" y="124.2">9</text>
<text x="173.5" y="121.2">U1C</text>
<text x="240.3" y="121.7">23</text>
<text x="240.3" y="124.2">24</text>
<text x="244.9" y="120">GPIO25</text>
<text x="244.9" y="122.6">GPIO11_SCLK</text>
<text x="244.9" y="125.1">GPIO8_CE0</text>
<text x="20.3" y="127">Console</text>
<text x="165" y="129.3">10</text>
<text x="184.9" y="126.7">8</text>
<text x="240.3" y="126.7">25</text>
<text x="240.3" y="129.3">26</text>
<text x="240.3" y="131.8">27</text>
<text x="244.9" y="127.6">GND</text>
<text x="244.9" y="130.2">GPIO7_CE1</text>
<text x="10.4" y="135.6">C</text>
<text x="45.2" y="136.9">2</text>
<text x="45.2" y="134.4">3</text>
<text x="49.3" y="137.8">COM</text>
<text x="49.3" y="135.3">OFF</text>
<text x="49.8" y="132.8">J1</text>
<text x="150.5" y="132.2">+5V</text>
<text x="171.5" y="133.9">74HCT08</text>
<text x="191.7" y="133.4">R1E</text>
<text x="191.9" y="135.9">22K</text>
<text x="240.3" y="134.4">28</text>
<text x="240.3" y="136.9">29</text>
<text x="244.9" y="132.7">ID_SD</text>
<text x="244.9" y="135.3">I2C_SC</text>
<text x="244.9" y="137.8">GPIO05</text>
<text x="267.8" y="135.6">C</text>
<text x="41.5" y="143">TERMINATE_JUMPER</text>
<text x="45.2" y="139.4">1</text>
<text x="49.3" y="140.3">ON</text>
<text x="146.7" y="141.5">R5</text>
<text x="154.3" y="141.5">R6</text>
<text x="240.3" y="139.4">30</text>
<text x="240.3" y="142">31</text>
<text x="244.9" y="140.3">GND</text>
<text x="244.9" y="142.9">GPIO06</text>
<text x="17.3" y="145.3">N3</text>
<text x="20.7" y="148">LPWR1</text>
<text x="30" y="147.1">1</text>
<text x="30" y="149.6">2</text>
<text x="42.5" y="149.1">R3</text>
<text x="146.9" y="144">470</text>
<text x="154.5" y="144">470</text>
<text x="157" y="149.6">1</text>
<text x="160.3" y="147.9">J2</text>
<text x="191.9" y="148.7">R2E</text>
<text x="240.3" y="144.5">32</text>
<text x="240.3" y="147.1">33</text>
<text x="240.3" y="149.6">34</text>
<text x="244.9" y="145.4">GPIO12</text>
<text x="244.9" y="148">GPIO13</text>
<text x="20.7" y="150.5">LPWR2</text>
<text x="20.9" y="153">LGND1</text>
<text x="20.9" y="155.6">LGND2</text>
<text x="30" y="152.1">3</text>
<text x="30" y="154.7">4</text>
<text x="43.1" y="151.7">120 1%</text>
<text x="55.9" y="151.1">Bus Transceiver</text>
<text x="60.5" y="154.7">8</text>
<text x="63.7" y="152.9">U2</text>
<text x="64.5" y="155.6">STBY</text>
<text x="74.2" y="155.6">TXD</text>
<text x="80.8" y="154.7">1</text>
<text x="87" y="150">+5V</text>
<text x="157" y="152.1">2</text>
<text x="157" y="154.7">3</text>
<text x="161" y="150.5">POWER</text>
<text x="161" y="153">D13</text>
<text x="161" y="155.6">LED</text>
<text x="192.1" y="151.1">33K</text>
<text x="203.9" y="155.6">RESET</text>
<text x="212.9" y="154.7">4</text>
<text x="240.3" y="152.1">35</text>
<text x="240.3" y="154.7">36</text>
<text x="244.9" y="150.5">GND</text>
<text x="244.9" y="153">GPIO19</text>
<text x="244.9" y="155.6">GPIO16</text>
<text x="21.8" y="158.1">CANH</text>
<text x="22" y="160.7">CANL</text>
<text x="30" y="157.2">5</text>
<text x="30" y="159.8">6</text>
<text x="43.2" y="157.2">CANH</text>
<text x="43.2" y="159.8">CANL</text>
<text x="60.5" y="159.8">6</text>
<text x="60.5" y="157.2">7</text>
<text x="64.5" y="160.7">CANL</text>
<text x="64.5" y="158.1">CANH</text>
<text x="74" y="160.7">VDD</text>
<text x="74.2" y="158.1">VSS</text>
<text x="80.8" y="157.2">2</text>
<text x="80.8" y="159.8">3</text>
<text x="157" y="157.2">4</text>
<text x="159.2" y="160.6">LED_JUMPER</text>
<text x="161" y="158.1">LED</text>
<text x="206.1" y="158.1">RXD</text>
<text x="206.3" y="160.7">TXD</text>
<text x="212.9" y="159.8">2</text>
<text x="212.9" y="157.2">3</text>
<text x="240.3" y="157.2">37</text>
<text x="240.3" y="159.8">38</text>
<text x="244.9" y="158.1">GPIO26</text>
<text x="244.9" y="160.7">GPIO20</text>
<text x="20.7" y="163.2">BGND1</text>
<text x="20.7" y="165.7">BGND2</text>
<text x="30" y="162.3">7</text>
<text x="30" y="164.8">8</text>
<text x="30" y="167.4">9</text>
<text x="60.5" y="162.3">5</text>
<text x="64.5" y="163.2">VIO</text>
<text x="66.5" y="165.6">MCP2562</text>
<text x="74" y="163.2">RXD</text>
<text x="80.8" y="162.3">4</text>
<text x="152.1" y="163.1" transform="rotate(-90 152.1 163.1)">+</text>
<text x="153.1" y="162.8">D2</text>
<text x="160" y="164.1">Jumper 1-3: Power LED</text>
<text x="160" y="165.9">Jumper 2-4: D13 LED</text>
<text x="160" y="167.6">Jumper 3-4: No LED</text>
<text x="205.9" y="163.2">GND</text>
<text x="212.9" y="162.3">1</text>
<text x="240.3" y="164.8">40</text>
<text x="240.3" y="162.3">39</text>
<text x="244.9" y="165.7">GPIO21</text>
<text x="244.9" y="163.2">GND</text>
<text x="17.5" y="173.3">BHR-10-HUA</text>
<text x="20.5" y="168.3">BPWR1</text>
<text x="20.5" y="170.8">BPWR2</text>
<text x="29.5" y="169.9">10</text>
<text x="87" y="172.9">+5V</text>
<text x="152.1" y="170.5" transform="rotate(-90 152.1 170.5)">-</text>
<text x="153.4" y="170.1">LED</text>
<text x="243.6" y="169.4">RASPI_CONNECTOR_40</text>
<text x="16.5" y="175.3">BUS HEADER</text>
<text x="20.5" y="178.3">N1</text>
<text x="43.9" y="176.4">FQP47P06</text>
<text x="101.8" y="178.3">N6</text>
<text x="10.4" y="185.6">D</text>
<text x="14.4" y="186">OSTTC020162</text>
<text x="20.8" y="181">+</text>
<text x="24.9" y="180.1">1</text>
<text x="24.9" y="182.6">2</text>
<text x="29.2" y="180.1">BAT+</text>
<text x="42.5" y="180.1">D</text>
<text x="49" y="186">Q1</text>
<text x="52.8" y="180.1">S</text>
<text x="71.1" y="180.1">VCC</text>
<text x="98.6" y="180.1">1</text>
<text x="98.6" y="182.6">2</text>
<text x="98.6" y="185.2">3</text>
<text x="102.6" y="181">VIN</text>
<text x="102.6" y="183.5">GND</text>
<text x="110.5" y="182.9">5V @ 1.5A DC/DC Converter</text>
<text x="267.8" y="185.6">D</text>
<text x="20.5" y="191">N2</text>
<text x="48" y="187.4" transform="rotate(-90 48 187.4)">G</text>
<text x="61.6" y="186.2">C3</text>
<text x="61.7" y="190.8">.1uF</text>
<text x="69.2" y="186.2">C4</text>
<text x="69.3" y="190.8">.1uF</text>
<text x="76.8" y="186.2">C5</text>
<text x="76.9" y="190.8">.1uF</text>
<text x="84.5" y="186.2">C7</text>
<text x="84.6" y="190.8">.1uF</text>
<text x="96" y="188.5">OKI-77SR-5/1.5-W36-C</text>
<text x="102.6" y="186.1">VOUT</text>
<text x="20.8" y="193.7">+</text>
<text x="24.9" y="192.8">1</text>
<text x="24.9" y="195.3">2</text>
<text x="14.4" y="198.7">OSTTC020162</text>
<text x="66" y="198.1">Filter Capacitors</text>
<text x="35" y="205.5">1</text>
<text x="85" y="205.5">2</text>
<text x="135" y="205.5">3</text>
<text x="185" y="205.5">4</text>
<text x="235" y="205.5">5</text>
</g>
</svg>
